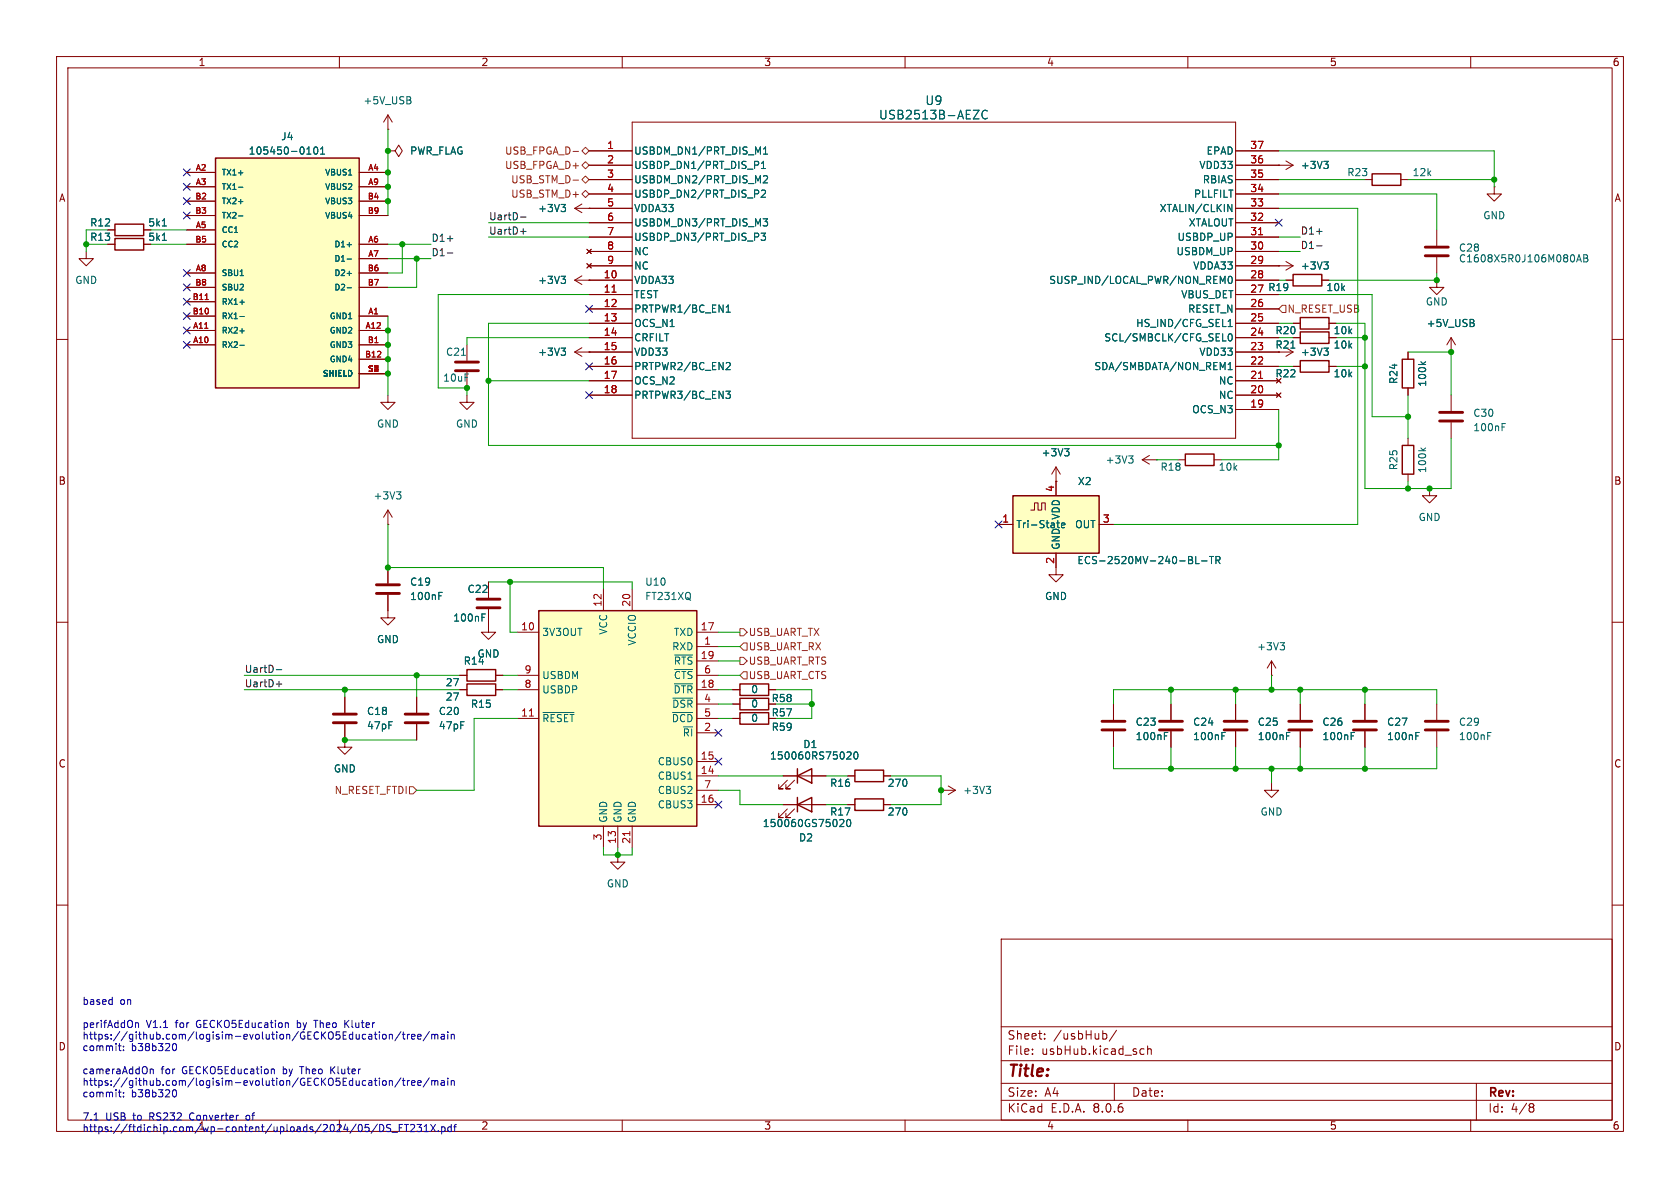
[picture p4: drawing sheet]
<svg xmlns="http://www.w3.org/2000/svg" width="297mm" height="210mm" viewBox="0 0 297 210" stroke-linecap="round" stroke-linejoin="round" font-family="sans-serif">
<g fill="none" stroke="#840000" stroke-width=".18">
<path d="M10 10h277v190h-277zM12 12h273v186h-273zM60 10v2M110 10v2M160 10v2M210 10v2M260 10v2M10 60h2M285 60h2M68.6 69.9v1.2h1.2l-1.2 1.3-1.3-1.3h1.3M82.5 69.9v1.2h1.3l-1.3 1.3-1.2-1.3h1.2M10 110h2"/>
<path d="M86.4 102.9v2.8M86.4 107.7v2.8M285 110h2M129.5 121.9h1.3M135.9 121.9h1.3M10 160h2M285 160h2M177 166h108v32h-108zM60 198v2M110 198v2M160 198v2M177 194.5h108"/>
<path d="M177 191.5h108M177 187.5h108M177 181.5h108M182.5 186.3v.1M182.5 185.5v.1M184.7 183.6v.1M184.7 182.8v.1M195.1 182.7l.4 .1 .2 .2-.1 .6-.5 .1M197 191.5v3M197.4 182.1l-1.3 2M201.7 186.3h.5M201.7 185.5h.5"/>
<path d="M202.9 185.5l.2-.1 .4 .1v.9M202.9 184.9v1.5M210 198v2M260 198v2M261 191.5v6.5M270.6 195.1h.3l.3 .3-.3 .3M270.6 195.7h.3M270.9 195.7l.2 .2 .1 .4-.3 .3h-.3"/>
</g>
<path d="M84.3 107.4h4.1M84.3 105.9h4.1" fill="none" stroke="#840000" stroke-width=".51"/>
<path d="M85.2 109.1h.4M85.2 108.5h.6" fill="none" stroke="#006464" stroke-width=".18"/>
<path d="M130.8 120.9h5.1v2h-5.1z" fill="none" stroke="#840000" stroke-width=".25"/>
<path d="M95.2 108h28v38.1h-28z" fill="#ffffc2"/>
<path d="M95.2 108h28v38.1h-28zM82.5 120.9h5.1v2h-5.1zM130.8 126h5.1v2h-5.1zM130.8 123.4h5.1v2.1h-5.1zM141 137.2l2.5-1.3v2.5zM141 135.9v2.5M141 142.2l2.5-1.2v2.5zM141 141v2.5" fill="none" stroke="#840000" stroke-width=".25"/>
<g fill="none" stroke="#840000" stroke-width=".18">
<path d="M68.6 92.7h.1M68.6 90.2v2.5M68.6 90.2l-.8 1.2M68.6 90.2l.7 1.2M186.7 85.1h.1M186.7 82.6l-.8 1.2M186.7 82.6v2.5M186.7 82.6l.8 1.2M201.9 81.3l1.3 .7M201.9 81.3h2.6M203.2 80.5l-1.3 .8M204.5 81.3h.1"/>
<path d="M68.6 105.2v4h1.2l-1.2 1.3-1.3-1.3h1.3M68.6 100.3v2.8M91.4 111.8h3.8M91.4 119.4h3.8M106.7 104.1v3.9M111.8 104.1v3.9M123.2 114.3h3.8M123.2 111.8h3.8M123.2 116.8h3.8M123.2 119.4h3.8M186.7 100.3v1.3h1.3l-1.3 1.3-1.3-1.3h1.3M224.8 119.4h.1"/>
<path d="M224.8 116.8l-.8 1.3M224.8 116.8v2.6M224.8 116.8l.8 1.3M81.3 121.9h1.2M87.6 121.9h1.3M91.4 127h3.8M91.4 121.9h3.8M123.2 127h3.8M123.2 137.2h3.8M123.2 134.6h3.8M123.2 121.9h3.8M123.2 129.5h3.8"/>
<path d="M123.2 124.5h3.8M123.2 139.7h3.8M129.5 127h1.3M129.5 124.5h1.3M138.4 137.2h7.6M139.2 137.9l-1.5 1.5h.7h-.7v-.7M140.5 137.9l-1.6 1.5h.8h-.8v-.7M218.4 124.5v2.8M218.4 129.3v2.8M106.7 146.1v3.8M109.2 146.1v3.8M111.8 146.1v3.8"/>
<path d="M123.2 142.2h3.8M138.4 142.2h7.6M139.2 143l-1.5 1.5h.7h-.7v-.7M140.5 143l-1.6 1.5h.8h-.8v-.7"/>
</g>
<g fill="none" stroke="#006464" stroke-width=".18">
<path d="M188.2 79.3h.8l-.4 .5M188.7 79.8l.3 .2v.3l-.3 .3M70.1 86.9h.8l-.4 .5M70.6 87.4l.3 .3v.3l-.3 .2M199.5 80.6h.8l-.4 .5M200.1 81.1l.2 .2v.3l-.2 .3M77.6 105.3h.4M77.6 104.7h.6M119.3 115.8h3.2M119.3 118.3h3.2M226.3 113.6h.8l-.4 .5M226.8 114.1l.3 .2v.3l-.3 .3"/>
<path d="M96 126h5.5M118.9 126h3.6M119 123.4h3.5M119.2 120.9h3.3M149.8 133l.4-.1 .3 .4-.8 .9h.8M151.1 133l.1-.1a.68 .68 0 0 1 .5 .6 .68 .68 0 0 1-.5 .7l-.1-.1-.2-.4zM227.4 130.1h.5M227.4 129.5h.6M149.1 145v.4l-.7 .7h.8M149.8 145a.68 .68 0 0 0 .3 1.1l.2-.1 .1-.4-.1-.6"/>
</g>
<path d="M93.6 126.6h.7M111.3 147v.7" fill="none" stroke="#a90000" stroke-width=".18"/>
<path d="M66.5 104.9h4.1M66.5 103.4h4.1M216.4 129h4.1M216.4 127.5h4.1" fill="none" stroke="#840000" stroke-width=".51"/>
<path d="M179.1 87.6h15.2v10.2h-15.2z" fill="#ffffc2"/>
<path d="M228.6 48.5h5.1v2h-5.1zM229.9 63.8h5v2h-5zM247.9 78.7h2v5.1h-2zM247.9 63.5h2v5.1h-2zM179.1 87.6h15.2v10.2h-15.2zM209.5 80.3h5.1v2h-5.1zM82.5 118.4h5.1v2h-5.1zM151.1 136.1h5.1v2.1h-5.1zM151.1 141.2h5.1v2.1h-5.1z" fill="none" stroke="#840000" stroke-width=".25"/>
<g fill="none" stroke="#840000" stroke-width=".18">
<path d="M68.6 26.7h1.2l.7-1 .6 1-.6 1-.7-1M68.6 26.7h.1M68.6 22.9h.1M68.6 20.3l-.8 1.3M68.6 20.3v2.6M68.6 20.3l.7 1.3M101.6 36.8l1.3 .8M101.6 36.8h10.2M102.9 36.1l-1.3 .7M104.1 36.8h.1M104.1 26.7h7.7M104.1 29.2h7.7"/>
<path d="M104.1 31.8h7.7M104.1 39.4h7.7M104.1 34.3h7.7M111.8 21.6h106.6v55.9h-106.6zM218.4 36.8h7.7M218.4 26.7h7.7M218.4 29.2h7.7M218.4 31.8h7.7M218.4 39.4h7.7M218.4 34.3h7.7M101.6 49.5h10.2M101.6 49.5l1.3 .8"/>
<path d="M102.9 48.8l-1.3 .7M103.8 44.1l.7 .7M103.8 46.6l.7 .8M104.1 49.5h.1M104.1 52.1h7.7M104.1 54.6h7.7M104.1 57.2h7.7M104.1 59.7h7.7M104.1 47h7.7M104.1 44.5h7.7M104.1 41.9h7.7M104.5 44.1l-.7 .7"/>
<path d="M104.5 46.6l-.7 .8M218.4 49.5h7.7M218.4 52.1h7.7M218.4 54.6h7.7M218.4 57.2h7.7M218.4 59.7h7.7M218.4 47h7.7M218.4 44.5h7.7M218.4 41.9h7.7M227.3 49.5h1.3M233.7 49.5h1.2M82.5 61v2.8"/>
<path d="M82.5 65.8v2.8M101.6 62.2l1.3 .8M101.6 62.2h10.2M102.9 61.5l-1.3 .7M104.1 62.2h.1M104.1 64.8h7.7M104.1 67.3h7.7M104.1 69.9h7.7M218.4 62.2h7.7M218.4 64.8h7.7M218.4 67.3h7.7M218.4 69.9h7.7"/>
<path d="M218.4 72.4h7.7M225.7 69.5l.7 .7M225.7 66.9l.7 .8M226.4 69.5l-.7 .7M226.4 66.9l-.7 .8M228.6 64.8h1.3M228.6 62.2l-1.3 .8M234.9 64.8h1.3M248.9 62.2v1.3M248.9 68.6v1.3M248.9 77.5v1.2M256.5 69.9v2.7"/>
<path d="M256.5 74.7v2.8M176.5 92.7h2.6M182.2 90.2h.7v-1.3h.6v1.3h.6v-1.3h.7v1.3M186.7 85.1v2.5M186.7 97.8v2.5M194.3 92.7h2.5M208.3 81.3h1.2M214.6 81.3h1.3M248.9 83.8v1.3M252.7 86.4v1.2h1.3l-1.3 1.3-1.2-1.3h1.2M81.3 119.4h1.2M86.4 110.5v1.3h1.2l-1.2 1.2-1.3-1.2h1.3"/>
<path d="M87.6 119.4h1.3M61 130.8v1.3h1.2l-1.2 1.3-1.3-1.3h1.3M149.9 137.2h1.2M156.2 137.2h1.3M166.4 139.7h.1M166.4 139.7h2.5M167.6 138.9l1.3 .8M168.9 139.7l-1.3 .8M224.8 138.4v1.3h1.3l-1.3 1.3-1.3-1.3h1.3M229.9 124.5v2.8M229.9 129.3v2.8M241.3 124.5v2.8"/>
<path d="M241.3 129.3v2.8M254 124.5v2.8M254 129.3v2.8M149.9 142.2h1.2M156.2 142.2h1.3"/>
</g>
<g fill="none" stroke="#006464" stroke-width=".18">
<path d="M72.4 17.7l.3 .2-.1 .3-.2 .2M72.5 17.2l.1 .1-.1 .3M172.1 19.5h1l-1 1.5h1M174.5 19.6a.61 .61 0 0 0-.7 0 .61 .61 0 0 0-.2 .8 .57 .57 0 0 0 .3 .5 .57 .57 0 0 0 .6 0M99.2 36.1h.8l-.4 .5M99.7 36.6l.3 .3v.3l-.3 .2M134 28.6l.1 .2-.1 .3M134.6 33.7l.5-.1 .2 .4-.7 .9h.7M134.6 29.8h.7M134.6 28.9l.4-.4v1.3M134.9 38.7h.8l-.4 .5 .3 .1v.5l-.1 .1-.6-.1M135 27.2h.7"/>
<path d="M135 26.3l.3-.3v1.2M135 31.2l.5-.1 .2 .3-.8 .9h.8M217.1 36.1l.7 1.3v-1.3M99.2 48.8h.8l-.4 .5M99.7 49.3l.3 .3v.3l-.3 .2M128.4 55.2h.7M128.4 54.3l.3-.4v1.3M134.6 41.2h.7l-.4 .5 .4 .1v.6l-.2 .1-.5-.1M216.2 49.7l.4-.9v1.3M217.1 56.8l.4-.3v1.2M217.1 57.7h.7M217.3 48.9l.1-.1a.68 .68 0 0 1 .5 .7 .68 .68 0 0 1-.5 .6 .84 .84 0 0 1-.1-1.2z"/>
<path d="M217.3 59.1l.1-.1a.68 .68 0 0 1 .5 .6 .68 .68 0 0 1-.5 .7 .84 .84 0 0 1-.1-1.2zM81.6 62.8h.7M99.2 61.5h.8l-.4 .5M99.7 62l.3 .3v.3l-.3 .2M128.3 69.2h.8l-.4 .4 .3 .2 .1 .4-.2 .2h-.4M128.6 64.1h.4l.1 .3-.8 .9h.8M216.2 60.3h.6M217.1 65.3h.7M217.1 64.4l.4-.3v1.2M234 61.5h.8l-.4 .5M234.6 62l.2 .3v.3l-.2 .2M251.2 79.2l.5 .5"/>
<path d="M251.2 64l.5 .4M252 79.2l-.4 .4M252 64l-.4 .3M265.5 75.5h.5M265.5 74.9h.6M187 92v1.1M187.7 92.5v.6M188.1 92.4l.2 .3-.6 .2M188.2 93.2l-.1 .1M211.4 98.4v1.2h.6M212.4 99.2h1M213.8 98.4h.7"/>
<path d="M214.2 98.4v1.2M215 99h.6l.1-.2-.1-.3-.6-.1v1.2M215.3 99l.4 .6M174.3 139h.8l-.4 .5M174.9 139.5l.2 .2v.3l-.2 .3M238.9 130.1h.4M238.9 129.5h.6M250.3 130.1h.4M250.3 129.5h.6M263 130.1h.4M263 129.5h.6"/>
</g>
<path d="M80.5 65.5h4.1M80.5 64h4.1M254.5 74.4h4.1M254.5 72.9h4.1M227.8 129h4.1M227.8 127.5h4.1M239.3 129h4M239.3 127.5h4M252 129h4M252 127.5h4" fill="none" stroke="#840000" stroke-width=".51"/>
<path d="M108.2 51.7h.7M222.5 41.5h.7M222.5 66.9h.7" fill="none" stroke="#a90000" stroke-width=".18"/>
<path d="M38.1 27.9h25.4v40.7h-25.4z" fill="#ffffc2"/>
<path d="M20.3 39.6h5.1v2.1h-5.1zM38.1 27.9h25.4v40.7h-25.4zM242.6 30.7h5v2.1h-5zM20.3 42.2h5.1v2h-5.1zM229.9 58.7h5v2h-5zM229.9 56.1h5v2.1h-5z" fill="none" stroke="#840000" stroke-width=".25"/>
<g fill="none" stroke="#840000" stroke-width=".18">
<path d="M33 30.5h5.1M33 33h5.1M33 35.6h5.1M33 38.1h5.1M63.5 30.5h5.1M63.5 33h5.1M63.5 35.6h5.1M63.5 38.1h5.1M68.6 26.7h.1M104.1 36.8h.1M104.1 29.2h7.7M104.1 31.8h7.7"/>
<path d="M104.1 26.7h7.7M104.1 39.4h7.7M104.1 36.8h7.7M104.1 34.3h7.7M218.4 29.2h10.2M218.4 31.8h7.7M218.4 26.7h7.7M218.4 39.4h7.7M218.4 36.8h7.7M218.4 34.3h7.7M226.1 29.2h.1M227.3 28.4l1.3 .8"/>
<path d="M228.6 29.2l-1.3 .8M241.3 31.8h1.3M247.6 31.8h1.3M264.2 33v1.3h1.2l-1.2 1.3-1.3-1.3h1.3M264.2 33h.1M15.2 44.5v1.2h1.3l-1.3 1.3-1.2-1.3h1.2M19 40.6h1.3M19 43.2h1.3M25.4 40.6h1.3M25.4 43.2h1.3M33 55.9h5.1M33 58.4h5.1"/>
<path d="M33 40.6h5.1M33 43.2h5.1M33 48.3h5.1M33 53.3h5.1M33 50.8h5.1M63.5 55.9h5.1M63.5 58.4h5.1M63.5 43.2h5.1M63.5 45.7h5.1M63.5 48.3h5.1M63.5 50.8h5.1M103.8 44.1l.7 .7"/>
<path d="M103.8 46.6l.7 .8M104.1 49.5h.1M104.1 59.7h7.7M104.1 57.2h7.7M104.1 47h7.7M104.1 49.5h7.7M104.1 52.1h7.7M104.1 54.6h7.7M104.1 44.5h7.7M104.1 41.9h7.7M104.5 44.1l-.7 .7M104.5 46.6l-.7 .8"/>
<path d="M218.4 59.7h7.7M218.4 57.2h7.7M218.4 47h10.2M218.4 49.5h7.7M218.4 52.1h7.7M218.4 54.6h7.7M218.4 44.5h7.7M218.4 41.9h7.7M226.1 47h.1M227.3 46.2l1.3 .8M227.3 49.5h1.3M228.6 59.7h1.3"/>
<path d="M228.6 57.2h1.3M228.6 47l-1.3 .8M233.7 49.5h1.2M234.9 59.7h1.3M234.9 57.2h1.3M254 49.5v1.3h1.3l-1.3 1.3-1.3-1.3h1.3M254 40.6v2.8M254 45.5v2.8M256.5 59.7l-.7 1.3M256.5 59.7v2.5M256.5 59.7l.8 1.3M33 61h5.1"/>
<path d="M63.5 61h5.1M63.5 63.5h5.1M63.5 66h5.1M104.1 62.2h.1M104.1 62.2h7.7M104.1 64.8h7.7M104.1 67.3h7.7M104.1 69.9h7.7M218.4 62.2h7.7M218.4 64.8h7.7M218.4 67.3h7.7M218.4 69.9h7.7"/>
<path d="M218.4 72.4h7.7M225.7 69.5l.7 .7M225.7 66.9l.7 .8M226.4 69.5l-.7 .7M226.4 66.9l-.7 .8M228.6 64.8h1.3M234.9 64.8h1.3M248.9 62.2v1.3M248.9 68.6v1.3M256.5 62.2h.1M176.5 92.7h2.6M186.7 85.1h.1"/>
<path d="M186.7 85.1v2.5M186.7 97.8v2.5M194.3 92.7h2.5M68.6 100.3v2.8M68.6 105.2v2.8M81.3 119.4h1.2M86.4 102.9v2.8M86.4 107.7v2.8M87.6 119.4h1.3M61 123.2v2.8M61 128v2.8M73.7 123.2v2.8"/>
<path d="M73.7 128v2.8M81.3 121.9h1.2M87.6 121.9h1.3M129.5 127h1.3M129.5 121.9h1.3M129.5 124.5h1.3M135.9 121.9h1.3M138.4 137.2h2.6M143.5 137.2h2.5M149.9 137.2h1.2M156.2 137.2h1.3M196.8 124.5v2.8"/>
<path d="M196.8 129.3v2.8M207 124.5v2.8M207 129.3v2.8M218.4 124.5v2.8M218.4 129.3v2.8M229.9 124.5v2.8M229.9 129.3v2.8M241.3 124.5v2.8M241.3 129.3v2.8M109.2 151.1v1.3h1.3l-1.3 1.3-1.3-1.3h1.3M138.4 142.2h2.6M143.5 142.2h2.5"/>
<path d="M149.9 142.2h1.2M156.2 142.2h1.3"/>
</g>
<g fill="none" stroke="#006464" stroke-width=".18">
<path d="M172.1 19.5h1l-1 1.5h1M174.5 19.6a.61 .61 0 0 0-.7 0 .61 .61 0 0 0-.2 .8 .57 .57 0 0 0 .3 .5 .57 .57 0 0 0 .6 0M28.7 39.9h.7M42.2 33.1h.7M42.2 38.2h.7M54.2 27.2h.8M54.5 26.2l.1-.2v1.2M55.6 26.1l.2-.1a.68 .68 0 0 1 .4 .6 .68 .68 0 0 1-.4 .6l-.2-.1-.1-.3zM56.7 27.2h.7M56.7 26.3l.3-.3v1.2M99.2 36.1h.8l-.4 .5M99.7 36.6l.3 .3v.3l-.3 .2"/>
<path d="M134 28.6l.1 .2-.1 .3M134.6 33.7l.5-.1 .2 .4-.7 .9h.7M134.6 29.8h.7M134.6 28.9l.4-.4v1.3M134.9 38.7h.8l-.4 .5 .3 .1v.5l-.1 .1-.6-.1M135 27.2h.7M135 26.3l.3-.3v1.2M135 31.2l.5-.1 .2 .3-.8 .9h.8M217.1 36.1l.7 1.3v-1.3M234 28.5h.8l-.4 .5M234.6 29l.2 .2v.3l-.2 .3M28.7 42.5h.7"/>
<path d="M42.4 58.5h.8M42.4 56h.8M42.4 53.4h.8M42.5 48.7h.5M61.4 43.3h.7M61.4 45.8h.7M61.4 48.3h.7M61.4 50.9h.7M99.2 48.8h.8l-.4 .5M99.7 49.3l.3 .3v.3l-.3 .2M128.4 55.2h.7M128.4 54.3l.3-.4v1.3"/>
<path d="M134.6 41.2h.7l-.4 .5 .4 .1v.6l-.2 .1-.5-.1M216.2 49.7l.4-.9v1.3M217.1 56.8l.4-.3v1.2M217.1 57.7h.7M217.3 59.1l.1-.1a.68 .68 0 0 1 .5 .6 .68 .68 0 0 1-.5 .7 .84 .84 0 0 1-.1-1.2zM217.3 48.9l.1-.1a.68 .68 0 0 1 .5 .7 .68 .68 0 0 1-.5 .6 .84 .84 0 0 1-.1-1.2zM234 46.3h.8l-.4 .5M234.6 46.8l.2 .2v.3l-.2 .3M260.3 57.1l.3 .2v.3l-.2 .1M260.4 56.5l.2 .2-.2 .3M278.7 46.3l.4-1.3 .5 1.3M278.8 45.9h.7"/>
<path d="M280 45h.4l.3 .3-.3 .3 .3 .2v.3l-.2 .2h-.5zM280 45.6h.4M42.4 61h.8M99.2 61.5h.8l-.4 .5M99.7 62l.3 .3v.3l-.3 .2M128.3 69.2h.8l-.4 .4 .3 .2 .1 .4-.2 .2h-.4M128.6 64.1h.4l.1 .3-.8 .9h.8M188.2 79.3h.8l-.4 .5M188.7 79.8l.3 .2v.3l-.3 .3M216.2 60.3h.6M217.1 65.3h.7M217.1 64.4l.4-.3v1.2"/>
<path d="M228.2 61.5h.7M234 61.5h.8l-.4 .5M234.6 62l.2 .3v.3l-.2 .2M251.2 64l.5 .4M252 64l-.4 .3M187 92v1.1M187.7 92.5v.6M188.1 92.4l.2 .3-.6 .2M188.2 93.2l-.1 .1M211.4 98.4v1.2h.6M212.4 99.2h1M213.8 98.4h.7"/>
<path d="M214.2 98.4v1.2M215 99h.6l.1-.2-.1-.3-.6-.1v1.2M215.3 99l.4 .6M77.6 105.3h.4M77.6 104.7h.6M85.2 109.1h.4M85.2 108.5h.6M149.8 133l.4-.1 .3 .4-.8 .9h.8M151.1 133l.1-.1a.68 .68 0 0 1 .5 .6 .68 .68 0 0 1-.5 .7l-.1-.1-.2-.4zM205.9 130.1h.4M205.9 129.5h.6M216 130.1h.4"/>
<path d="M216 129.5h.6M227.4 130.1h.5M227.4 129.5h.6M238.9 130.1h.4M238.9 129.5h.6M250.3 130.1h.4M250.3 129.5h.6M149.1 145v.4l-.7 .7h.8M149.8 145a.68 .68 0 0 0 .3 1.1l.2-.1 .1-.4-.1-.6"/>
</g>
<path d="M36.2 58h.6M36.3 53h.5M108.2 51.7h.7M222.5 41.5h.7M222.5 66.9h.7" fill="none" stroke="#a90000" stroke-width=".18"/>
<path d="M252 45.2h4M252 43.7h4M58.9 127.8h4.1M58.9 126.2h4.1M71.6 127.8h4.1M71.6 126.2h4.1M194.8 129h4.1M194.8 127.5h4.1M205 129h4M205 127.5h4" fill="none" stroke="#840000" stroke-width=".51"/>
<path d="M101.3 26.8h1M101.3 31.8h1M102.9 26.7l.6-.7 .6 .7-.6 .6zM102.9 31.8l.6-.7 .6 .7-.6 .6zM102.9 29.2l.6-.6 .6 .6-.6 .6zM103.5 33.7l.6 .6-.6 .6-.6-.6zM226.7 54h.6v1.2h-.6l-.6-.6zM130.8 111.1h.6l.7 .7-.7 .6h-.6zM130.8 116.2h.6l.7 .6-.7 .7h-.6zM131.4 113.7h.7v1.2h-.7l-.6-.6zM131.4 118.7h.7v1.3h-.7l-.6-.6zM72.4 139.1h.6l.7 .6-.7 .6h-.6z" fill="none" stroke="#725600" stroke-width=".18"/>
<path d="M92 38.4h1M79.1 44.7h.9M79.1 42.2h.9M92 40.9h1M232.8 40.9h.9M232.8 43.5h.9M48.8 118.4h1M48.8 120.9h1" fill="none" stroke="#0f0f0f" stroke-width=".18"/>
<g fill="none" stroke="#0000c2" stroke-width=".18">
<path d="M19.7 176.7l.1 .1M19.8 176.3v1.3M19.8 177.5l-.1 .1M16.6 198h.8M21.1 185.5l.3 .2M21.1 193.7l.3 .2M21.8 185.6v.1M21.8 184.9v.2M21.8 193.1v.1M21.8 193.8v.1M24 180.8v.8M24 180.9l.1-.1 .3 .1 .1 .7"/>
<path d="M26.6 189v.8M26.6 189.1l.1-.1h.3l.1 .8M31.2 184.9l-.1 .7-.2 .1-.3-.1M31.2 193.1l-.1 .7-.2 .1-.3-.1M43.6 197.2l-.1 .2 .1 .5M48 189h.4l.1 .8M50.6 180.8l.4 .2v.6M55.5 180.4h.7M58.5 188.5v1.3M59.2 188.5l-.7 .8M61 180.4v1.2M61.1 180.9l.6 .7"/>
<path d="M61.7 180.4l-.7 .7M66.2 182.8h.4M66.2 191h.4M66.3 182.4v1.1l.3 .2M66.3 190.6v1.1l.3 .2M66.7 198.7l-1.1 1.6M67.1 182.4v.1M67.1 182.8v.9M67.1 190.6v.1M67.1 191v.9M67.1 198.8a.64 .64 0 0 1 .8 .6 .64 .64 0 0 1-.8 .6zM67.7 183l.2-.2 .3 .2 .1 .4-.1 .2-.3 .1-.2-.1z"/>
<path d="M67.7 191.1l.2-.1 .3 .1 .1 .5-.1 .2-.3 .1-.2-.2zM68.8 183l.2-.2 .3 .1 .1 .8M68.8 182.8v.9M68.8 191v.9M68.8 191.1l.2-.1 .3 .1 .1 .8M69.1 198.8h-.5l-.2 .1v.4l.5 .2 .2 .3-.3 .2h-.5M70.6 199.4h.4M70.9 182.4l-1.1 1.6M70.9 190.5l-1.1 1.7M71.1 182.8h.5M71.1 191h.5M71.2 198.8h-.6v1.2"/>
<path d="M71.3 182.4v1.1l.3 .2M71.3 190.6v1.1l.3 .2M71.5 198.8h.7M71.8 198.8v1.2M72 182.8v.9M72 191v.9M72.4 182.8l-.4 .3M72.4 191l-.4 .3M72.6 198.9l.5-.1 .2 .3-.8 .9h.8M72.8 183.3l.6-.2-.1-.2-.4-.1-.1 .2v.6h.5M72.8 191.4l.6-.1-.1-.2-.4-.1-.1 .2v.6h.5M73.7 198.8h.8l-.4 .5 .3 .1v.5l-.1 .1-.6-.1"/>
<path d="M73.8 183.3l.6-.2v-.2l-.4-.1-.2 .2 .1 .6h.5M73.8 191.4l.6-.1v-.2l-.4-.1-.2 .2 .1 .6h.5M75 199.1l.4-.3v1.2M75.9 182.4l-1.1 1.6M75.9 190.5l-1.1 1.7M76.1 198.8l.9 1.2M76.3 183l.4-.2 .2 .2M76.3 182.8v.9M76.3 191v.9M76.3 191.1l.4-.1 .2 .2M76.9 183l.1-.2 .4 .1v.8M76.9 191.2l.1-.2 .4 .1v.8"/>
<path d="M76.9 183v.7M76.9 191.2v.7M77 198.8l-.9 1.2M77.5 199.9v.1M78 182.9h.5l.1 .8M78 191.1h.5l.1 .8M78.1 199.3l.3-.1 .3 .2-.1 .6h-.5M78.1 199.2v1.3M78.6 183.1l-.5 .1-.1 .2 .1 .3 .5-.1M78.6 191.3l-.5 .1-.1 .2 .1 .3 .5-.1M79.2 182.4v.1M79.2 182.8v.9"/>
<path d="M79.2 190.6v.1M79.2 191v.9M79.8 183l.2-.2 .3 .1v.8M79.8 199.3l-.4-.1-.2 .2 .1 .6h.5M79.8 182.8v.9M79.8 191v.9M79.8 198.8v1.2M79.8 191.1l.2-.1 .3 .1v.8M80.2 199.2h.5M80.7 198.8l-.3 .2v1M69.3 200.2h1M75 200h.7"/>
</g>
<g fill="none" stroke="#009600" stroke-width=".18">
<path d="M68.6 22.9v15.2M86.4 39.4h17.7M226.1 36.8h13.9v55.9h-43.2M226.1 26.7h38.1v6.3M226.1 31.8h15.2M226.1 34.3h27.9v6.3M248.9 31.8h15.3M15.2 43.2h3.8M19 40.6h-3.8v3.9M26.7 40.6h6.3M26.7 43.2h6.3M68.6 55.9v14"/>
<path d="M68.6 43.2h7.6M68.6 45.7h7.6M71.1 43.2v5.1h-2.5M73.7 45.7v5.1h-5.1M86.4 41.9h17.7M104.1 59.7h-21.6v1.3M104.1 52.1h-26.6v16.5h5v1.3M104.1 57.2h-17.7v21.5h139.7M226.1 41.9h3.8M226.1 57.2h2.5M226.1 52.1h16.5v21.6h6.3M226.1 44.5h3.8"/>
<path d="M226.1 49.5h1.2M236.2 57.2h5.1v29.2h15.2v-8.9M236.2 59.7h5.1M254 48.3v1.2h-19.1M86.4 67.3h17.7M226.1 72.4v8.9h-10.2M226.1 64.8h2.5M236.2 64.8h5.1M248.9 62.2h7.6v7.7M248.9 69.9v7.6M68.6 92.7v7.6h38.1v3.8M204.5 81.3h3.8"/>
<path d="M248.9 85.1v1.3M43.2 119.4h38.1M73.7 119.4v3.8M86.4 102.9h25.4v1.2M88.9 119.4h2.5M90.2 102.9v8.9h1.2M127 119.4h3.8M127 111.8h3.8M127 116.8h3.8M127 114.3h3.8M224.8 119.4v2.5M43.2 121.9h38.1"/>
<path d="M61 121.9v1.3M61 130.8h12.7M88.9 121.9h2.5M91.4 127h-7.6v12.7h-10.1M127 121.9h2.5M127 127h2.5M127 139.7h3.8v2.5h7.6M127 137.2h11.4M127 124.5h2.5M137.2 121.9h6.3v5.1h-6.3M137.2 124.5h6.3M146 137.2h3.9"/>
<path d="M157.5 137.2h8.9v5h-8.9M196.8 124.5v-2.6h57.2v2.6M196.8 132.1v3.8h57.2v-3.8M207 121.9v2.6M207 132.1v3.8M218.4 121.9v2.6M218.4 132.1v3.8M224.8 135.9v2.5M229.9 121.9v2.6M229.9 132.1v3.8M241.3 121.9v2.6M241.3 132.1v3.8"/>
<path d="M106.7 149.9v1.2h5.1v-1.2M109.2 149.9v1.2M146 142.2h3.9"/>
</g>
<g fill="none" stroke="#000084" stroke-width=".18">
<path d="M32.4 29.9l1.2 1.2M32.4 32.4l1.2 1.2M32.4 35l1.2 1.2M32.4 37.5l1.2 1.2M33.6 29.9l-1.2 1.2M33.6 32.4l-1.2 1.2M33.6 35l-1.2 1.2M33.6 37.5l-1.2 1.2M225.5 38.8l1.2 1.2M226.7 38.8l-1.2 1.2M32.4 50.2l1.2 1.2M32.4 55.3l1.2 1.2"/>
<path d="M32.4 47.7l1.2 1.2M32.4 52.7l1.2 1.2M32.4 57.8l1.2 1.2M33.6 50.2l-1.2 1.2M33.6 55.3l-1.2 1.2M33.6 47.7l-1.2 1.2M33.6 52.7l-1.2 1.2M33.6 57.8l-1.2 1.2M103.5 54l1.2 1.2M104.7 54l-1.2 1.2M32.4 60.4l1.2 1.2M33.6 60.4l-1.2 1.2"/>
<path d="M103.5 64.2l1.2 1.2M103.5 69.2l1.2 1.3M104.7 64.2l-1.2 1.2M104.7 69.2l-1.2 1.3M175.9 92.1l1.2 1.2M177.1 92.1l-1.2 1.2M126.4 134l1.2 1.2M126.4 128.9l1.2 1.2M127.6 134l-1.2 1.2M127.6 128.9l-1.2 1.2M126.4 141.6l1.2 1.2M127.6 141.6l-1.2 1.2"/>
</g>
<g fill="#009600" stroke="#009600" stroke-width=".18">
<circle cx="256.5" cy="62.2" r=".46"/>
<circle cx="254" cy="49.5" r=".46"/>
<circle cx="264.2" cy="31.8" r=".46"/>
<circle cx="207" cy="121.9" r=".46"/>
<circle cx="207" cy="135.9" r=".46"/>
<circle cx="226.1" cy="78.7" r=".46"/>
<circle cx="166.4" cy="139.7" r=".46"/>
<circle cx="218.4" cy="121.9" r=".46"/>
<circle cx="143.5" cy="124.5" r=".46"/>
<circle cx="241.3" cy="59.7" r=".46"/>
<circle cx="241.3" cy="64.8" r=".46"/>
<circle cx="248.9" cy="73.7" r=".46"/>
<circle cx="248.9" cy="86.4" r=".46"/>
<circle cx="252.7" cy="86.4" r=".46"/>
<circle cx="229.9" cy="121.9" r=".46"/>
<circle cx="241.3" cy="121.9" r=".46"/>
<circle cx="229.9" cy="135.9" r=".46"/>
<circle cx="224.8" cy="121.9" r=".46"/>
<circle cx="224.8" cy="135.9" r=".46"/>
<circle cx="218.4" cy="135.9" r=".46"/>
<circle cx="241.3" cy="135.9" r=".46"/>
<circle cx="68.6" cy="66" r=".46"/>
<circle cx="71.1" cy="43.2" r=".46"/>
<circle cx="73.7" cy="45.7" r=".46"/>
<circle cx="68.6" cy="63.5" r=".46"/>
<circle cx="68.6" cy="58.4" r=".46"/>
<circle cx="68.6" cy="61" r=".46"/>
<circle cx="90.2" cy="102.9" r=".46"/>
<circle cx="73.7" cy="119.4" r=".46"/>
<circle cx="82.5" cy="68.6" r=".46"/>
<circle cx="86.4" cy="67.3" r=".46"/>
<circle cx="68.6" cy="100.3" r=".46"/>
<circle cx="61" cy="130.8" r=".46"/>
<circle cx="109.2" cy="151.1" r=".46"/>
<circle cx="61" cy="121.9" r=".46"/>
<circle cx="68.6" cy="26.7" r=".46"/>
<circle cx="68.6" cy="33" r=".46"/>
<circle cx="68.6" cy="30.5" r=".46"/>
<circle cx="15.2" cy="43.2" r=".46"/>
<circle cx="68.6" cy="35.6" r=".46"/>
</g>
<text font-size="2.8" fill="#840000" x="178" y="190.9">Title:</text>
<g font-size="2.1" fill="#006464">
<text x="155.3" y="21.3">USB2513B-AEZC</text>
<text x="163.5" y="18.8">U9</text>
</g>
<g font-size="2.1" fill="#840000">
<text x="178" y="184">Sheet:</text>
<text x="186.2" y="184">/usbHub/</text>
<text x="178" y="186.7">File:</text>
<text x="184.1" y="186.7">usbHub.kicad_sch</text>
<text x="178" y="196.9">KiCad</text>
<text x="178" y="194.1">Size:</text>
<text x="184.7" y="194.1">A4</text>
<text x="185.7" y="196.9">E.D.A.</text>
<text x="193.3" y="196.9">8.0.6</text>
<text x="200" y="194.1">Date:</text>
<text x="263" y="194.3">Rev:</text>
<text x="263" y="196.9">Id:</text>
<text x="267.1" y="196.9">4/8</text>
</g>
<g font-size="1.8" fill="#840000">
<text x="35" y="11.9">1</text>
<text x="85" y="11.9">2</text>
<text x="135" y="11.9">3</text>
<text x="185" y="11.9">4</text>
<text x="235" y="11.9">5</text>
<text x="285" y="11.9">6</text>
<text x="10.3" y="35.9">A</text>
<text x="285.3" y="35.9">A</text>
<text x="225.4" y="61.8">R21</text>
<text x="10.3" y="85.9">B</text>
<text x="285.3" y="85.9">B</text>
<text x="136.3" y="124.3">R58</text>
<text x="10.3" y="135.9">C</text>
<text x="285.3" y="135.9">C</text>
<text x="10.3" y="185.9">D</text>
<text x="285.3" y="185.9">D</text>
<text x="85" y="199.9">2</text>
<text x="135" y="199.9">3</text>
<text x="185" y="199.9">4</text>
<text x="235" y="199.9">5</text>
<text x="285" y="199.9">6</text>
</g>
<g font-size="1.8" fill="#006464">
<text x="64.2" y="18.6">+5V_USB</text>
<text x="43.9" y="27.5">105450-0101</text>
<text x="49.6" y="25">J4</text>
<text x="72.4" y="27.5">PWR_FLAG</text>
<text x="112" y="27.5">USBDM_DN1/PRT_DIS_M1</text>
<text x="213.2" y="27.5">EPAD</text>
<text x="112" y="30.1">USBDP_DN1/PRT_DIS_P1</text>
<text x="112" y="32.6">USBDM_DN2/PRT_DIS_M2</text>
<text x="112" y="35.2">USBDP_DN2/PRT_DIS_P2</text>
<text x="211" y="35.2">PLLFILT</text>
<text x="211.9" y="30.1">VDD33</text>
<text x="212.5" y="32.6">RBIAS</text>
<text x="229.9" y="30.1">+3V3</text>
<text x="238.1" y="31.3">R23</text>
<text x="249.6" y="31.3">12k</text>
<text x="15.8" y="40.2">R12</text>
<text x="26.1" y="40.2">5k1</text>
<text x="95" y="37.7">+3V3</text>
<text x="112" y="37.7">VDDA33</text>
<text x="112" y="40.2">USBDM_DN3/PRT_DIS_M3</text>
<text x="204.9" y="37.7">XTALIN/CLKIN</text>
<text x="210.1" y="40.2">XTALOUT</text>
<text x="262.1" y="39">GND</text>
<text x="15.8" y="42.8">R13</text>
<text x="26.1" y="42.8">5k1</text>
<text x="112" y="42.8">USBDP_DN3/PRT_DIS_P3</text>
<text x="112" y="45.3">NC</text>
<text x="112" y="47.9">NC</text>
<text x="207.9" y="45.3">USBDM_UP</text>
<text x="208.1" y="42.8">USBDP_UP</text>
<text x="210.8" y="47.9">VDDA33</text>
<text x="229.9" y="47.9">+3V3</text>
<text x="257.8" y="44.7">C28</text>
<text x="257.8" y="46.6">C1608X5R0J106M080AB</text>
<text x="13.2" y="50.4">GND</text>
<text x="95" y="50.4">+3V3</text>
<text x="112" y="50.4">VDDA33</text>
<text x="112" y="52.9">TEST</text>
<text x="185.4" y="50.4">SUSP_IND/LOCAL_PWR/NON_REM0</text>
<text x="208.7" y="52.9">VBUS_DET</text>
<text x="220.9" y="51.8">27 R19</text>
<text x="234.4" y="51.7">10k</text>
<text x="112" y="55.5">PRTPWR1/BC_EN1</text>
<text x="112" y="58">OCS_N1</text>
<text x="200.7" y="58">HS_IND/CFG_SEL1</text>
<text x="209.9" y="55.5">RESET_N</text>
<text x="225.4" y="59.3">R20</text>
<text x="235.7" y="59.3">10k</text>
<text x="252" y="54.2">GND</text>
<text x="252.1" y="58">+5V_USB</text>
<text x="78.7" y="63.1">C21</text>
<text x="95" y="63.1">+3V3</text>
<text x="112" y="60.6">CRFILT</text>
<text x="112" y="63.1">VDD33</text>
<text x="112" y="65.6">PRTPWR2/BC_EN2</text>
<text x="193.4" y="65.6">SDA/SMBDATA/NON_REM1</text>
<text x="195.1" y="60.6">SCL/SMBCLK/CFG_SEL0</text>
<text x="211.9" y="63.1">VDD33</text>
<text x="229.9" y="63.1">+3V3</text>
<text x="235.7" y="61.8">10k</text>
<text x="78.2" y="67.7">10uF</text>
<text x="112" y="68.2">OCS_N2</text>
<text x="112" y="70.7">PRTPWR3/BC_EN3</text>
<text x="215.4" y="70.7">NC</text>
<text x="215.4" y="68.2">NC</text>
<text x="225.4" y="66.9">R22</text>
<text x="235.7" y="66.9">10k</text>
<text x="247.2" y="68" transform="rotate(-90 247.2 68)">R24</text>
<text x="252.3" y="68.5" transform="rotate(-90 252.3 68.5)">100k</text>
<text x="66.5" y="75.8">GND</text>
<text x="80.5" y="75.8">GND</text>
<text x="210.7" y="73.3">OCS_N3</text>
<text x="260.4" y="73.9">C30</text>
<text x="260.4" y="76.4">100nF</text>
<text x="184" y="80.9">+3V3</text>
<text x="195.4" y="82.1">+3V3</text>
<text x="205.1" y="83.4">R18</text>
<text x="215.3" y="83.4">10k</text>
<text x="247.2" y="83.2" transform="rotate(-90 247.2 83.2)">R25</text>
<text x="252.3" y="83.7" transform="rotate(-90 252.3 83.7)">100k</text>
<text x="65.9" y="88.5">+3V3</text>
<text x="190.5" y="86">X2</text>
<text x="179.6" y="93.6">Tri-State</text>
<text x="187.6" y="92" transform="rotate(-90 187.6 92)">VDD</text>
<text x="190" y="93.6">OUT</text>
<text x="250.7" y="92.3">GND</text>
<text x="187.6" y="97.3" transform="rotate(-90 187.6 97.3)">GND</text>
<text x="190.4" y="99.9">ECS-2520MV-240-BL-TR</text>
<text x="72.4" y="106.3">100nF</text>
<text x="72.4" y="103.7">C19</text>
<text x="82.6" y="105">C22</text>
<text x="114" y="103.7">U10</text>
<text x="114" y="106.3">FT231XQ</text>
<text x="184.7" y="106.3">GND</text>
<text x="66.5" y="113.9">GND</text>
<text x="80" y="110.1">100nF</text>
<text x="95.8" y="112.6">3V3OUT</text>
<text x="107.5" y="112.3" transform="rotate(-90 107.5 112.3)">VCC</text>
<text x="119" y="112.6">TXD</text>
<text x="81.9" y="117.7">R14</text>
<text x="84.3" y="116.4">GND</text>
<text x="112.6" y="114.2" transform="rotate(-90 112.6 114.2)">VCCIO</text>
<text x="118.7" y="115.2">RXD</text>
<text x="119" y="117.7">~{RTS}</text>
<text x="222.1" y="115.2">+3V3</text>
<text x="78.7" y="124.1">27</text>
<text x="78.7" y="121.5">27</text>
<text x="83.1" y="125.3">R15</text>
<text x="95.8" y="122.8">USBDP</text>
<text x="95.8" y="120.2">USBDM</text>
<text x="118.7" y="125.3">~{DSR}</text>
<text x="119" y="122.8">~{DTR}</text>
<text x="119" y="120.2">~{CTS}</text>
<text x="132.7" y="122.7">0</text>
<text x="132.7" y="125.3">0</text>
<text x="64.8" y="126.6">C18</text>
<text x="64.8" y="129.1">47pF</text>
<text x="77.5" y="126.6">C20</text>
<text x="77.5" y="129.1">47pF</text>
<text x="95.8" y="127.9">~{RESET}</text>
<text x="118.7" y="127.9">~{DCD}</text>
<text x="120.6" y="130.4">~{RI}</text>
<text x="132.7" y="127.8">0</text>
<text x="136.3" y="129.4">R59</text>
<text x="136.3" y="126.8">R57</text>
<text x="200.7" y="131">100nF</text>
<text x="200.7" y="128.5">C23</text>
<text x="210.8" y="131">100nF</text>
<text x="210.8" y="128.5">C24</text>
<text x="222.3" y="131">100nF</text>
<text x="222.3" y="128.5">C25</text>
<text x="233.7" y="131">100nF</text>
<text x="233.7" y="128.5">C26</text>
<text x="245.1" y="131">100nF</text>
<text x="245.1" y="128.5">C27</text>
<text x="257.8" y="128.5">C29</text>
<text x="257.8" y="131">100nF</text>
<text x="58.9" y="136.8">GND</text>
<text x="116.2" y="135.5">CBUS0</text>
<text x="136" y="134.5">150060RS75020</text>
<text x="141.9" y="132.4">D1</text>
<text x="116.2" y="138">CBUS1</text>
<text x="116.2" y="143.1">CBUS3</text>
<text x="116.2" y="140.6">CBUS2</text>
<text x="146.6" y="139.3">R16</text>
<text x="156.8" y="139.3">270</text>
<text x="170.2" y="140.6">+3V3</text>
<text x="107.5" y="145.5" transform="rotate(-90 107.5 145.5)">GND</text>
<text x="110.1" y="145.5" transform="rotate(-90 110.1 145.5)">GND</text>
<text x="112.6" y="145.5" transform="rotate(-90 112.6 145.5)">GND</text>
<text x="134.8" y="146.4">150060GS75020</text>
<text x="141.2" y="148.9">D2</text>
<text x="146.6" y="144.4">R17</text>
<text x="156.8" y="144.4">270</text>
<text x="222.8" y="144.4">GND</text>
<text x="107.2" y="157.1">GND</text>
</g>
<g font-size="1.8" fill="#725600">
<text x="89.2" y="27.5">USB_FPGA_D-</text>
<text x="89.2" y="30.1">USB_FPGA_D+</text>
<text x="90.3" y="32.6">USB_STM_D-</text>
<text x="90.3" y="35.2">USB_STM_D+</text>
<text x="227.5" y="55.5">N_RESET_USB</text>
<text x="132.3" y="112.6">USB_UART_TX</text>
<text x="132.3" y="115.2">USB_UART_RX</text>
<text x="132.3" y="117.7">USB_UART_RTS</text>
<text x="132.3" y="120.2">USB_UART_CTS</text>
<text x="59.1" y="140.6">N_RESET_FTDI</text>
</g>
<g font-size="1.8" fill="#a90000">
<text x="107.2" y="26.4">1</text>
<text x="107.2" y="29">2</text>
<text x="220.9" y="29">36</text>
<text x="220.9" y="26.4">37</text>
<text x="107.2" y="31.5">3</text>
<text x="107.2" y="34">4</text>
<text x="220.9" y="34">34</text>
<text x="220.9" y="31.5">35</text>
<text x="107.2" y="36.6">5</text>
<text x="107.2" y="39.1">6</text>
<text x="107.2" y="41.7">7</text>
<text x="220.9" y="41.7">31</text>
<text x="220.9" y="39.1">32</text>
<text x="220.9" y="36.6">33</text>
<text x="107.2" y="44.2">8</text>
<text x="107.2" y="46.7">9</text>
<text x="220.9" y="46.7">29</text>
<text x="220.9" y="44.2">30</text>
<text x="106.6" y="49.3">10</text>
<text x="106.6" y="51.8">11</text>
<text x="220.9" y="49.3">28</text>
<text x="106.6" y="54.4">12</text>
<text x="106.6" y="56.9">13</text>
<text x="106.6" y="59.4">14</text>
<text x="220.9" y="59.4">24</text>
<text x="220.9" y="56.9">25</text>
<text x="220.9" y="54.4">26</text>
<text x="106.6" y="62">15</text>
<text x="106.6" y="64.5">16</text>
<text x="220.9" y="64.5">22</text>
<text x="220.9" y="62">23</text>
<text x="106.6" y="67.1">17</text>
<text x="106.6" y="69.6">18</text>
<text x="220.9" y="69.6">20</text>
<text x="220.9" y="67.1">21</text>
<text x="220.9" y="72.1">19</text>
<text x="186.4" y="87.1" transform="rotate(-90 186.4 87.1)">4</text>
<text x="177.1" y="92.5">1</text>
<text x="194.9" y="92.5">3</text>
<text x="186.4" y="99.8" transform="rotate(-90 186.4 99.8)">2</text>
<text x="106.4" y="107.4" transform="rotate(-90 106.4 107.4)">12</text>
<text x="111.5" y="107.4" transform="rotate(-90 111.5 107.4)">20</text>
<text x="92" y="111.5">10</text>
<text x="123.8" y="111.5">17</text>
<text x="92.6" y="119.1">9</text>
<text x="123.8" y="116.6">19</text>
<text x="124.4" y="114">1</text>
<text x="124.4" y="119.1">6</text>
<text x="92.6" y="121.7">8</text>
<text x="123.8" y="121.7">18</text>
<text x="124.4" y="124.2">4</text>
<text x="92" y="126.7">11</text>
<text x="124.4" y="129.3">2</text>
<text x="124.4" y="126.7">5</text>
<text x="123.8" y="136.9">14</text>
<text x="123.8" y="134.4">15</text>
<text x="123.8" y="142">16</text>
<text x="124.4" y="139.4">7</text>
<text x="106.4" y="148.7" transform="rotate(-90 106.4 148.7)">3</text>
<text x="109" y="149.3" transform="rotate(-90 109 149.3)">13</text>
<text x="111.5" y="149.3" transform="rotate(-90 111.5 149.3)">21</text>
</g>
<g font-size="1.8" fill="#0f0f0f">
<text x="86.4" y="41.6">UartD+</text>
<text x="86.4" y="39">UartD-</text>
<text x="229.9" y="41.6">D1+</text>
<text x="76.2" y="45.4">D1-</text>
<text x="76.2" y="42.8">D1+</text>
<text x="229.9" y="44.1">D1-</text>
<text x="43.2" y="119">UartD-</text>
<text x="43.2" y="121.6">UartD+</text>
</g>
<g font-size="1.8" fill="#0000c2">
<text x="14.5" y="177.8">based</text>
<text x="21.2" y="177.8">on</text>
<text x="14.5" y="181.9">perifAddOn</text>
<text x="14.5" y="184">https://github.com/logisim-evolution/GECKO5Education/tree/main</text>
<text x="25.9" y="181.9">V1.1</text>
<text x="31.2" y="181.9">for</text>
<text x="35" y="181.9">GECKO5Education</text>
<text x="53" y="181.9">by</text>
<text x="56.3" y="181.9">Theo</text>
<text x="61.8" y="181.9">Kluter</text>
<text x="14.5" y="186">commit:</text>
<text x="14.5" y="190.1">cameraAddOn</text>
<text x="23.2" y="186">b38b320</text>
<text x="28.5" y="190.1">for</text>
<text x="32.3" y="190.1">GECKO5Education</text>
<text x="50.3" y="190.1">by</text>
<text x="53.6" y="190.1">Theo</text>
<text x="59.1" y="190.1">Kluter</text>
<text x="14.5" y="192.1">https://github.com/logisim-evolution/GECKO5Education/tree/main</text>
<text x="14.5" y="194.2">commit:</text>
<text x="23.2" y="194.2">b38b320</text>
<text x="14.5" y="198.3">7.1</text>
<text x="14.5" y="200.3">https://ftdichip.com/wp-content/uploads/2024/05/DS_FT231X.pdf</text>
<text x="18.7" y="198.3">USB</text>
<text x="23.7" y="198.3">to</text>
<text x="26.7" y="198.3">RS232</text>
<text x="34" y="198.3">Converter</text>
<text x="35" y="199.9">1</text>
<text x="44.2" y="198.3">of</text>
</g>
<g font-size="1.4" fill="#a90000">
<text x="34.4" y="35.3">B2</text>
<text x="34.5" y="30.2">A2</text>
<text x="34.5" y="32.8">A3</text>
<text x="64.9" y="35.3">B4</text>
<text x="65" y="30.2">A4</text>
<text x="65" y="32.8">A9</text>
<text x="34.4" y="37.8">B3</text>
<text x="34.5" y="40.4">A5</text>
<text x="64.9" y="37.8">B9</text>
<text x="34.4" y="42.9">B5</text>
<text x="65" y="42.9">A6</text>
<text x="65" y="45.5">A7</text>
<text x="34" y="53.1">B11</text>
<text x="34.4" y="50.5">B8</text>
<text x="34.5" y="48">A8</text>
<text x="64.9" y="48">B6</text>
<text x="64.9" y="50.5">B7</text>
<text x="34" y="55.6">B10</text>
<text x="34" y="58.2">A11</text>
<text x="64.5" y="58.2">A12</text>
<text x="65" y="55.6">A1</text>
<text x="34" y="60.7">A10</text>
<text x="64.4" y="63.2">B12</text>
<text x="64.9" y="60.7">B1</text>
<text x="64.9" y="65.8">S1</text>
<text x="65.9" y="65.8">2</text>
</g>
<g font-size="1.4" fill="#006464">
<text x="39.1" y="31.2">TX1+</text>
<text x="39.1" y="33.8">TX1-</text>
<text x="57.3" y="31.2">VBUS1</text>
<text x="57.3" y="33.8">VBUS2</text>
<text x="39.1" y="41.4">CC1</text>
<text x="39.1" y="36.3">TX2+</text>
<text x="39.1" y="38.8">TX2-</text>
<text x="57.3" y="36.3">VBUS3</text>
<text x="57.3" y="38.8">VBUS4</text>
<text x="39.1" y="43.9">CC2</text>
<text x="59" y="43.9">D1+</text>
<text x="59" y="46.5">D1-</text>
<text x="39.1" y="49">SBU1</text>
<text x="39.1" y="51.5">SBU2</text>
<text x="59" y="49">D2+</text>
<text x="59" y="51.5">D2-</text>
<text x="39.1" y="59.2">RX2+</text>
<text x="39.1" y="56.6">RX1-</text>
<text x="39.1" y="54.1">RX1+</text>
<text x="58.2" y="56.6">GND1</text>
<text x="58.2" y="59.2">GND2</text>
<text x="39.1" y="61.7">RX2-</text>
<text x="58.2" y="61.7">GND3</text>
<text x="58.2" y="64.2">GND4</text>
<text x="57" y="66.8">SHIELD</text>
</g>
</svg>
